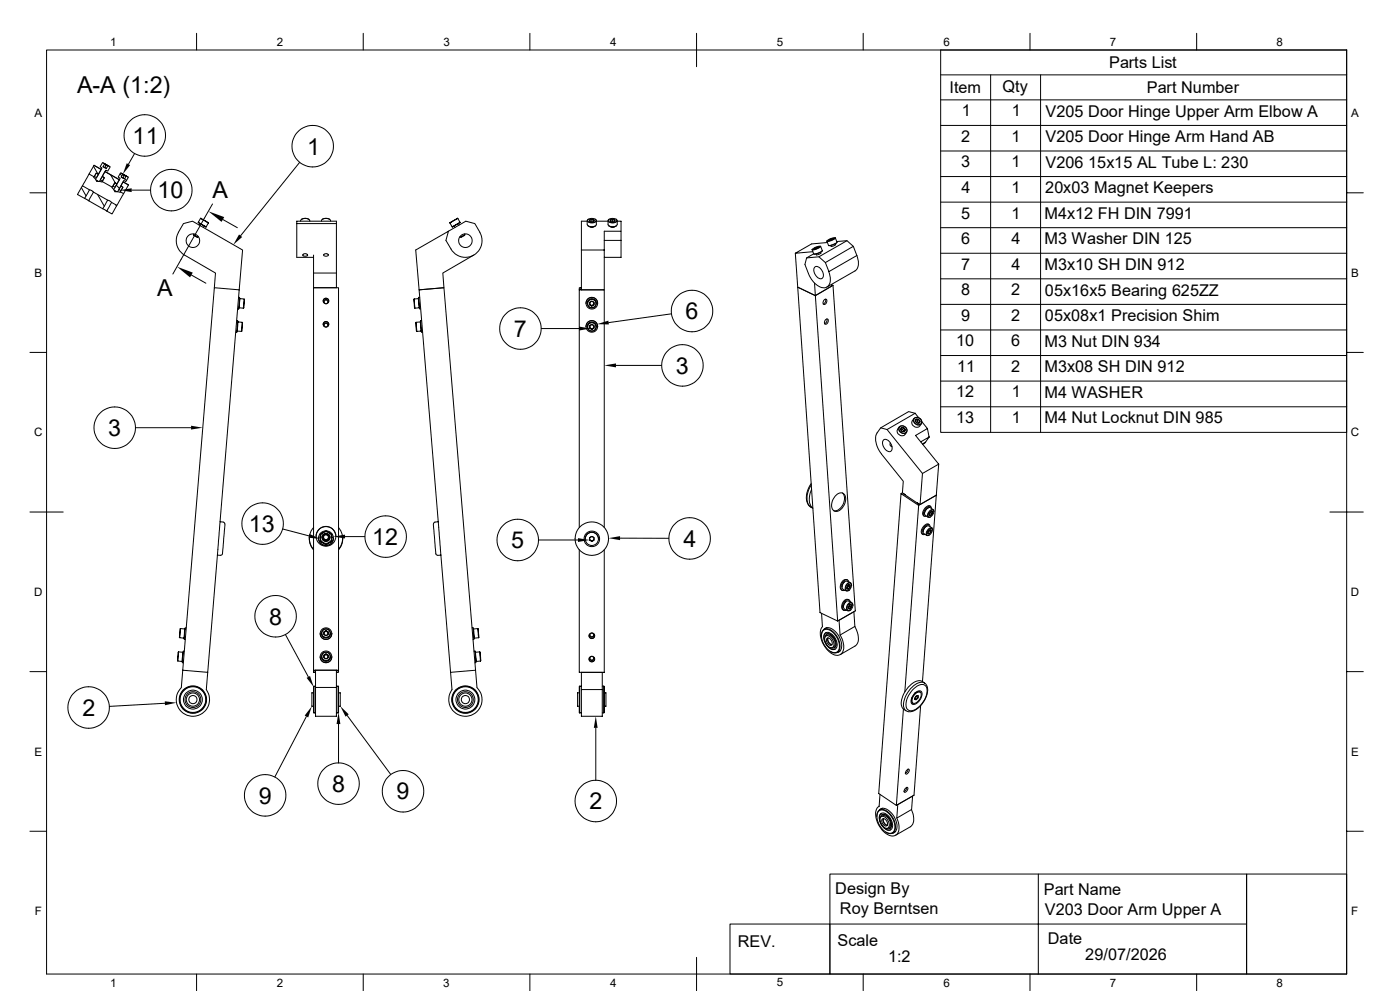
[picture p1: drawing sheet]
<svg xmlns="http://www.w3.org/2000/svg" width="420mm" height="297mm" viewBox="0 0 420 297" stroke-linecap="round" stroke-linejoin="round" font-family="sans-serif">
<g fill="none" stroke="#000" stroke-width=".3">
<path d="M14 15h390v276.9h-390zM59 10v5M109 10v5M159 10v5M209 10v10M259 10v5M309 10v5M359 10v5M404 15h-121.8v114.6h121.8M282.2 22.4h121.8M282.2 29.9h121.8M282.2 37.6h121.8"/>
<path d="M297.2 22.4v107.2M312.2 22.4v107.2M9 57.8h5M24.4 56.3l1.4 2.4M24.7 55.7l2.1 1.2-1.4 2.6-2.2-1.2zM25.4 59.5l1.2 .7M26.7 52.2l-2 3.5M26.8 56.9l1.2 .7M28 57.6l4.3 2.4-1.5 2.6-4.2-2.4zM28.1 49.9l1.3 2.3M28.2 53.2l.5 .6M28.2 49.6l2.2 1.2-.9 1.4-.6-.3-.7 1.1-1.5-.8z"/>
<path d="M28.2 49.6l2.2 1.2M28.2 53v.1M28.8 54l.2 .4M28.9 51.9l.6 .3-.6 1.1-.6-.4zM29.2 54.1l-.1 .3h.4M29.3 58.3l2 3.5M29.8 54.4h.9M30.7 52.9l.6 .4-.6 1-.6-.4zM30.7 48.8l.7 .3-.5 .9 1 .5 .4-.8 .7 .4-.7 1.2-.6-.3-1.9 3.4h-.2l-.9-.7 1.9-3.3-.5-.4zM30.8 48.8l2.2 1.2M31.3 49l1.2 .7M31.4 49.1l.5 .3"/>
<path d="M31.4 50.2l.5 .3M31.5 51.4l4.3 2.4M31.5 51.4l4.3 2.5-.7 1.2-.6-.4-.8 1.4-3.1-1.7 .7-1.1-.6-.4zM31.9 49.4l.4 .3M31.9 49.4l-.5 .8-.5-.2M32.3 60l1.2 .7M33.2 52.4l1.4 2.4-.4 .4M33.7 56.1l.5 .8M34.3 57.1l.2 .4M34.5 54.8l.6 .3-.6 1-.6-.3zM34.6 57.2l-.1 .2h.4M34.9 55.5l1 1"/>
<path d="M35.2 57.4l1 .1M36 52.2l.6 .5M36.2 51.9l.6 .3-.4 .8 1 .6 .4-.8 .7 .4-.7 1.2-.7-.3-1.8 3.3-.2 .1-1-.7 1.9-3.3-.5-.5zM36.2 55.8l.7 .3-.6 1-.7-.3zM36.3 51.9l2.1 1.2M36.8 52.1l1.1 .7M36.8 52.2l.5 .3M36.9 53.3l.5 .3M36.9 54.5l1.6 1-1.4 2.5-1-.5 .8-1.4-.7-.3zM37 54.5l1.6 .9M37.1 58l-2 3.6M37.3 52.5l.5 .3"/>
<path d="M37.3 52.5l-.4 .8-.5-.3M37.4 53.6l.6 .5M38.6 55.4l-.1 .1M39.5 57h5.6M40.3 46.1l-1.8 3.1M89.9 48.7l-17.7 22M282.2 45.3h121.8M282.2 52.9h121.8M404 57.8h5M26.6 60.1l.1 .1M30.8 62.6l1.2 .6M32.1 63.2l.1 .1"/>
<path d="M33.5 60.7l1.6 .9-1.5 2.5-1.6-.9zM34.7 61.3l.3 .5M53.5 69.6l1.5-2.6 2.7-.7 15.1 8.6-1 12M53.6 69.6a5 5 0 0 0 1.8 6.9l9.2 5.3-.3 4.4M58 70.3l1.4 .8M58.2 70.1l-.1 .4 1.3 .6M59.5 70.9l-.1 .2M59.5 66.6l2.3 1.4M59.9 67l-.2 .4M60.2 65.4l2.3 1.4M60.2 65.4l-.7 1.3 2.3 1.3M61.2 67.8l-.2 .4"/>
<path d="M61.3 67.8v.1M62.5 66.8l-.7 1.2M63.8 61.1l-11.9 21M66.8 65.8l4.4 2.4M89 67h11.9M90.2 66.1v.2M90.2 66.1a1.69 1.69 0 0 1 2.7 0v.2M90.5 65.7h-.1M90.6 65.7a2.16 2.16 0 0 1 2 0M90.9 76.2l.8-.2 .5 .2 .1 .3-.5 .3h-.7l-.3-.3zM92.6 65.7h.1M94.1 76.5v9.7h6.8v-19.9h-11.9v10.8h5.1"/>
<path d="M98.5 76.5a.74 .74 0 0 1-.7 .4 .74 .74 0 0 1-.7-.6l.9-.3 .6 .5M98.8 65.7a2.18 2.18 0 0 0-2.1 0M98.8 65.7h.1M99.1 66.1a1.69 1.69 0 0 0-2.7 0v.2M99.2 66.1v.2M134.5 69.3l5.2-3 2.8 .7 1.5 2.6M136.1 67.8h.1M136.3 67.8l.2 .4M137.3 65.4l-2.3 1.4M137.3 65.4l.7 1.2M137.6 67l.2 .4M138 66.6l-2.4 1.4"/>
<path d="M138 66.6l-2.2 1.4-.8-1.2M139.3 70.1l.1 .2M139.4 70.3l-1.3 .8M139.4 70.3v.2a1.07 1.07 0 0 1-1.4 .4M143.9 69.6a5 5 0 0 1-1.8 6.9 5 5 0 0 1-6.8-1.9l-1.5-2.5 .7-2.8-9.8 5.6 1 12 7.5-.7-.4-4.4 9.3-5.3M174.4 74.9h6.9M176.1 66.3h-1.7v20.6M176.1 66.1l.1 1.2a1.69 1.69 0 0 0 2.7 0v-1.2M176.4 67.7h.1M176.4 65.8a1.72 1.72 0 0 1 2.4 .3 1.59 1.59 0 0 1-2.5 0zM176.5 65.7h-.1M176.8 66a.87 .87 0 0 1 1.5 .2 .87 .87 0 0 1-1.5-.2z"/>
<path d="M176.9 67.9a1.03 1.03 0 0 0 1.3 0M176.9 66.3h.1M177.5 65.7v.8M177.5 65.7l-.3 .2a.25 .25 0 0 0-.3 0 .25 .25 0 0 0 0 .4M177.5 65.7l.3 .2a.25 .25 0 0 1 .4 0 .25 .25 0 0 1-.1 .4M178.6 65.7a.55 .55 0 0 1 .3 .7 .55 .55 0 0 1-.7 .3 1.53 1.53 0 0 1-2-.7l.2-.3M178.6 67.7a2.04 2.04 0 0 1-2.1 0M178.9 66.3h3.5M181.3 74.9v12h-6.9M181.3 72.1h5M182.4 66.1v1.2a1.69 1.69 0 0 0 2.7 0M182.7 67.7h.1"/>
<path d="M182.7 65.8a1.72 1.72 0 0 1 2.3 .3 1.59 1.59 0 0 1-2.5 0zM182.7 65.7a.55 .55 0 0 0-.2 .7 .55 .55 0 0 0 .6 .3 1.53 1.53 0 0 0 2-.7l-.2-.3M182.8 67.7a2.16 2.16 0 0 0 2 0M183 66a.87 .87 0 0 1 1.5 .2 .87 .87 0 0 1-1.5-.2zM183.1 67.9a1.03 1.03 0 0 0 1.3 0M183.8 65.7v.8M183.8 65.7l-.3 .2a.24 .24 0 0 0-.3 0 .24 .24 0 0 0 0 .4M183.8 65.7l.3 .2a.25 .25 0 0 1 .3 0 .25 .25 0 0 1 0 .4M184.9 65.7h.1M184.9 67.7h.1M185.2 66.3h1.1v3M185.2 66.1v1.2"/>
<path d="M186.3 72.1v5h-5M186.3 72.1v-2.8h-5v5.6M238.6 75.9l.7 10.2 5.3 2.5-.3-3.8M243.6 74.8l.5 1.3-2.1 1.2-.5 1.9 1 2.8a6 6 0 0 0 4.9 4.3 2.62 2.62 0 0 0 1.6-3.7l-.4-1.2M243.7 74.7l.8-.5a1.38 1.38 0 0 1 1.6-.3l-.8 .5a1.38 1.38 0 0 1-1.6 .3zM243.8 75.4l-5.2 .5M244.2 74.5l1.4-.5-.5 .4zM244.5 74.4l-.2 .2M244.5 74.4v.2M244.8 76.2l.1 .2M245.1 74.1l-.6 .3M245.1 74.1l.1 .2"/>
<path d="M245.6 74.1h-.5M245.6 74.1h.1M246 73.8v.3l-.7 .4a1.76 1.76 0 0 1-1.7 .3l.1-.1M246.2 73.9l.5 1.2-.2 .2-1.6 .8h-.8M246.2 75.6l.1 .3M246.3 75.9l-1.4 .5M246.6 75.3l-1.1 .6-1.3 .3M246.7 75.2l-.1 .1M248.1 72.3l.4 1.2M248.1 72.1l.8-.5a1.38 1.38 0 0 1 1.6-.2l-.8 .5a1.38 1.38 0 0 1-1.6 .2zM248.1 72.1v.2M248.2 72.7l-4.7 .4-4.9 2.8"/>
<path d="M248.6 72l1.4-.5-.5 .3zM248.9 71.8l-.1 .3M248.9 71.8l.1 .3M249.2 73.6l.1 .2M249.6 71.6h.4M249.6 71.6l-.7 .2M249.6 71.6v.2M250.5 71.2v.3l-.7 .4a1.76 1.76 0 0 1-1.7 .4M250.6 71.3l.5 1.3-.1 .2-1.7 .7-.8 .1M250.6 73.1a.89 .89 0 0 1-1.1 .8l-.2-.1M251 72.4l3.1-.3 1.9 1.7 1 2.8M251.1 72.6l-1.2 .8-1.3 .2"/>
<path d="M254.1 72.1l-8.4 4.9-3.7 .3M256 73.8l-8.4 4.9M257 76.6l-8.3 4.8-1.1-2.7-1.9-1.7M257 76.6a4.4 4.4 0 0 1-.2 4.4l-8.7 5M282.2 60.6h121.8M282.2 68.2h121.8M282.2 75.9h121.8M57.4 82.4l4.4 2.5M71 96.1h.3l-.3 3.5h-.3M71.1 99.1l.1 .1M71.2 99.2l1.2 .1M71.4 96.5l1.4 .2-.4 2.6"/>
<path d="M71.4 96.5l-.2 2.7M71.4 96.5l-.1 .1M71.6 89.1h.3l-.3 3.4-.3 .1M71.6 92.1l.2 .1M71.8 86.9l-9.9 119.8a5 5 0 0 1-.8 6.9 5 5 0 0 1-7-.6 5 5 0 0 1 .3-6.9M71.8 86.9l-7.5-.7-9.5 114.7M71.8 92.2l1.2 .2M72 89.5l1.4 .2-.4 2.7M72 89.5l-.2 2.7M72 89.5l-.2 .1M72.7 96.6l-.3 2.7M73.2 89.6l-.2 2.8"/>
<path d="M94.1 81.8h6.8M96.9 90.3a.85 .85 0 0 1 .9-.9 .85 .85 0 0 1 .8 .9M96.9 97.2a.85 .85 0 0 1 .9-.8 .85 .85 0 0 1 .8 .8M97.1 97.5v.1M97.1 90.5v.1M98.5 90.6v.1a.71 .71 0 0 0-.7-1 .71 .71 0 0 0-.7 1M98.5 97.5v.2a.71 .71 0 0 0-.7-1 .71 .71 0 0 0-.7 1M98.6 90.5v.1M98.6 97.5h.1M124.2 89.6l.1 2.6h1.4M124.2 89.6l.3 2.8M124.8 96.6l.1 2.6h1.4"/>
<path d="M124.8 96.6l.3 2.7M125.5 89.5l.2 2.7M125.5 89.5l-1.3 .1M125.5 89.5l.1 .1M125.9 92.1l-.2 .1M125.9 89.1h-.3l.3 3.4 .3 .1M126.1 96.5l.2 2.7M126.1 96.5l-1.3 .1M126.1 96.5l.1 .1M126.4 99.1l-.1 .1M126.5 96.1h-.3l.2 3.5h.3M162.4 98.5h11.3"/>
<path d="M173.8 86.9h7.5v71.2M173.8 86.9v71.2M174.4 86.8v-.5l-.6-.1v.7M175.8 90.9a1.76 1.76 0 0 1 1.7-1.8 1.76 1.76 0 0 1 1.8 1.8M175.8 97.8h.1M176.1 91a1.38 1.38 0 0 1 1.4-1.5 1.38 1.38 0 0 1 1.4 1.5M176.1 98a1.38 1.38 0 0 1 1.4-1.5 1.38 1.38 0 0 1 1.4 1.5M176.9 91.4l.6 .3M176.9 90.6l.6-.3 .6 .3v.8l-.6 .3M176.9 98.3l.6 .4M176.9 97.6l.6-.4 .6 .4v.7l-.6 .4M176.9 90.6v.7"/>
<path d="M176.9 90.6a.71 .71 0 0 1 1.2 0 .71 .71 0 0 1-.6 1.1M176.9 91.3l.6 .4M176.9 97.6v.7M176.9 97.6a.71 .71 0 0 1 1.2 0 .71 .71 0 0 1-.6 1M176.9 98.3l.6 .3M176.9 90.6v.8M177.1 90.6a.58 .58 0 0 0 .1 .8 .58 .58 0 0 0 .7 0 .58 .58 0 0 0 .1-.8M177.1 97.6a.58 .58 0 0 0 .1 .8 .58 .58 0 0 0 .7 0 .58 .58 0 0 0 .1-.8M177.5 90.3h.1M177.5 97.3h.1M178.1 91.3l-.6 .4M178.1 98.3l-.6 .3"/>
<path d="M179.3 97.8a1.76 1.76 0 0 0-1.7-1.7 1.76 1.76 0 0 0-1.8 1.7M201.4 94.1l-18.8 2.6M239.3 86.1l5.3 2.5 4.9-2.8-.1-.5 .5 .2 6.7 97.6-5.3 3-5.3-2.5zM244.5 80a2.02 2.02 0 0 1 2.4 1.9 1.09 1.09 0 0 1-.3 1.5 1.09 1.09 0 0 1-1.5-.4 2.35 2.35 0 0 1-.6-3zM247.3 89.8l.2-.1a.65 .65 0 0 1 .6 .5 .65 .65 0 0 1-.3 .7 .55 .55 0 0 1-.8 .2 .55 .55 0 0 1 0-.8zM247.7 89.7a1.14 1.14 0 0 1-.7 1.4M247.7 95.8l.2-.2a.65 .65 0 0 1 .7 .5 .65 .65 0 0 1-.4 .8 .55 .55 0 0 1-.8 .2 .55 .55 0 0 1 0-.9zM248 95.6a1.14 1.14 0 0 1-.6 1.4M249.9 85.5l-5.3 3.1 6.7 97.5M282.2 83.6h121.8M282.2 91.2h121.8M282.2 98.9h121.8"/>
<path d="M9 105.6h5M184.8 109.5h13.7M282.2 106.6h121.8M282.2 114.2h121.8M404 105.6h5M40.6 128.2h16.7M265.1 131.8a2.02 2.02 0 0 1 2.4 1.9 1.09 1.09 0 0 1-.3 1.6 1.09 1.09 0 0 1-1.5-.5 2.35 2.35 0 0 1-.6-3zM267.1 132.8l-.1 .5 .6 .6M269.3 128.7a1.38 1.38 0 0 0 .5 1.6 1.38 1.38 0 0 0 1.7-.1l.5-.7M269.7 128l-.5 .7M269.8 128a1.22 1.22 0 0 1 1.8 0 1.22 1.22 0 0 1-.1 1.8 1.34 1.34 0 0 1-1.4-.4 1.34 1.34 0 0 1-.3-1.4zM269.9 127.8a1.38 1.38 0 0 1 1.7 .2 1.38 1.38 0 0 1 .2 1.8 1.38 1.38 0 0 1-1.7-.3 1.38 1.38 0 0 1-.2-1.7z"/>
<path d="M270.2 128.7h.6l.3 .6M270.3 128.3a.75 .75 0 0 1 1 0 .75 .75 0 0 1 .1 1 .85 .85 0 0 1-1.1-1zM271.1 128.2l-.3 .1a.51 .51 0 0 0-.6 .4 .51 .51 0 0 0 .5 .6h.6l.2-.5M271.1 128.2l.4 .6M271.1 128.2l-.3 .5M271.5 128.8l-.3 .4M274.2 125.4a1.51 1.51 0 0 0-.5 1.9 1.47 1.47 0 0 0 1.4 .8 1.47 1.47 0 0 0 1.3-1.1M274.2 125.5a1.22 1.22 0 0 1 1.8-.1 1.22 1.22 0 0 1-.1 1.9 1.34 1.34 0 0 1-1.4-.4 1.34 1.34 0 0 1-.3-1.4zM274.4 125.3a1.38 1.38 0 0 1 1.7 .2 1.38 1.38 0 0 1 .1 1.7 1.38 1.38 0 0 1-1.7-.2 1.38 1.38 0 0 1-.1-1.7zM274.5 123.9l-1.9-.5-8.4 4.8M274.5 123.9l1 1.2M274.5 123.9l-8.4 4.8"/>
<path d="M274.6 126.2h.6l.4 .6M274.7 125.8a.75 .75 0 0 1 1 0 .75 .75 0 0 1 .1 1 .85 .85 0 0 1-1.1-1zM275.5 125.7l-.3 .5M275.5 125.7h-.3a.33 .33 0 0 0-.4 0 .33 .33 0 0 0-.1 .4l.5 .7h.5l.3-.6M275.5 125.7l.5 .5M276 126.2l-.4 .5M276.6 126.4l1.6 2M277.7 132.5l-1 .6M277.7 132.5l-.9 .7M278.7 131l-.5-2.6-3.5 2.1 6.9 8.6M278.7 131l-2.5 1.4M278.7 131l-1 1.5"/>
<path d="M281.6 139.1l-.7 9.3-4.9 2.8M281.6 139.1l-4.9 2.8M282.2 121.9h121.8M9 153.5h10M66 156.4l1 .1M67 156.5l.4 .5M67.5 157l-.7 9-.6 .4h-1M84.8 158.5l7.9 2.1M94.1 158.1a4.8 4.8 0 0 0 0 6.5M96.8 159.7l-.7 .4M97.8 159.1l-.7 .4M97.8 159.1h.1"/>
<path d="M97.8 159.1l.7 .4M98.8 159.7a.91 .91 0 0 1 .8 1.4M101.6 158.1a4.9 4.9 0 0 1 0 6.5M130 157l.7 9M130.5 156.5l-.5 .5M131.4 156.4l-.9 .1M243.3 144.9l-1.2 2.7-.2 1.8 .6 2 1.3 .9M243.4 145.3a5.6 5.6 0 0 0-.6 6.3l.7 .5M243.5 146.7a4.7 4.7 0 0 0 .3 5.6M250.8 148.4a1.6 1.6 0 0 1 2.1-.6 1.6 1.6 0 0 1 .8 2 3.5 3.5 0 0 1-3.3 3.4 2.7 2.7 0 0 1-.2-4zM252.7 147.7a3.6 3.6 0 0 1-1.6 5.3l-1 .1M270.7 147.7l-.4 .3"/>
<path d="M270.7 147.7l.8 .6M270.7 147.7l.3-3.5-6.6-8.2a6.1 6.1 0 0 1-1.3-6.3l1.1-1.5 1.9 .5 10.6 13.2-.7 9.3-.8-.4M271.1 147.9l4.6 3.1M271.4 148.1v.1M275.6 151.5l-5.3-3.5-6.7 89.8 5.3 3.6 5.3-3.1 2-26.8M275.6 151.5l5.3-3.1-4.2 55.9M275.6 151.5l-4.2 55.8M276.9 159.3v.1M277 154.6l.2 .1M278 157.7a2.14 2.14 0 0 0-1.1 1.6M278.1 157.6h-.1M278.3 159.7l.1 .2"/>
<path d="M278.3 159.7l.5 .3M278.4 159.9l.4 .1M278.4 160h.4M278.4 152.2a2.29 2.29 0 0 0-1.1 1.7M278.5 152.1l-.1 .1M278.7 159l-.3 .4M278.7 158.6a.55 .55 0 0 1 .8-.2 .55 .55 0 0 1 .2 .8 1.25 1.25 0 0 1-1.7 1.1v-.7zM278.8 157.2a1.79 1.79 0 0 0-2.3 1.5l-.1 .6 .2 .7M278.8 159l-.4 .5M278.8 159.1l.5 .3M278.8 154.5v-.3l.4 .3M278.8 154.5h.4"/>
<path d="M278.9 158.9l-.5 .5v.6M278.9 158.9h.4M278.9 158.8l.4 .1M279 157.9a.76 .76 0 0 0-.6-.8 .76 .76 0 0 0-.9 .5 1.69 1.69 0 0 0-.5 2.6l.5-.1M279.1 153.5l-.3 .5M279.1 153.1a.55 .55 0 0 1 .8-.2 .55 .55 0 0 1 .2 .8 1.25 1.25 0 0 1-1.6 1.1v-.7zM279.1 153.6l.6 .4M279.2 151.8a1.79 1.79 0 0 0-2.3 1.4l-.1 .7 .2 .6M279.2 153.5l-.4 .5M279.3 159.5l-.5 .5M279.3 158.9v.5l-.5 .6M279.3 158.9v.6"/>
<path d="M279.4 153.3l.3 .1v.6l-.5 .5M279.4 152.4a.76 .76 0 0 0-.6-.7 .76 .76 0 0 0-.8 .5 1.69 1.69 0 0 0-.6 2.6l.5-.1M279.6 158.2l-1-.6a1.69 1.69 0 0 0-1.5 2.3l.9 .6M279.7 154v-.2a.36 .36 0 0 0-.2-.5 .36 .36 0 0 0-.4 .3l-.3 .9M279.7 154l-.5 .5M279.8 158.8a.61 .61 0 0 0-.4-.7 .61 .61 0 0 0-.8 .4 1.42 1.42 0 0 0-.4 2h.4M280 152.7l-.9-.6a1.69 1.69 0 0 0-1.6 2.3l.9 .6M280.2 153.3a.6 .6 0 0 0-.5-.6 .6 .6 0 0 0-.7 .3 1.42 1.42 0 0 0-.4 2.1l.5-.1M398.9 153.5h10.1M92.8 161.4l.2 1.6 1.1 1.8M94.8 160.8a2.96 2.96 0 0 1 3-3 2.96 2.96 0 0 1 3 3M95.5 161.3h.1"/>
<path d="M95.5 161.3a2.24 2.24 0 0 0 2.3 2.2 2.24 2.24 0 0 0 2.2-2.2M96.1 161.1l.2 .9 .6 .6M96.1 162.1l.8 .5M96.1 161.1v1M96.1 160.1v1M96.1 162.3h.1M96.1 161.1l.3-1 1.1-.7h.8l.6 .4 .5 .6 .2 .7M96.1 162.1v.2M96.1 160.1h.1M96.1 162.3l1.7 1M96.6 161.1a1.23 1.23 0 0 1 1.2-1.2 1.23 1.23 0 0 1 1.2 1.2M96.8 161l.2 .7 .6 .4 .7-.2 .5-.9"/>
<path d="M96.8 161l.3 .8 .6 .3 .7-.2 .4-.8M96.8 161h.1M96.8 161.1h.1M96.9 162.6l.9 .3 .9-.3M96.9 162.6l.9 .5M97.8 163.1h.1M97.8 163.3h.1M97.9 160.1h-.6l-.4 .5-.1 .6 .3 .5 .5 .3h.6l.4-.3 .2-.7M98.3 160.4l-.6-.2 .7 .2 .4 .6M98.3 160.4l.3 .4-.2 .8-.5 .3-.6-.1-.4-.6v-.5l.4-.5 .6-.1a.85 .85 0 0 1 .9 .9M98.7 162.6l-.9 .5M98.8 161l-.2 .7-.8 .4-.7-.3-.3-.7"/>
<path d="M98.8 161l-.1 .6-.7 .5-.8-.2-.4-.8M98.8 161.1l-.2 .6-.6 .4-.8-.2-.4-.8M98.8 161h.1M98.8 161.1h.1M99.5 161.1l-.2 .9-.6 .6M99.6 162.1l-.9 .5M99.6 161.1v1M99.6 162.1v.2l-1.8 1M99.6 161.1h.1M100.1 161.3h.1M102.8 161.4l-.2 1.6-1 1.8M103.5 160.8h5.9"/>
<path d="M130.8 166l.5 .4h1M161.6 161.8h11.8M172.5 161.4l.3 1.8 .9 1.4 1.5 1.3 1.7 .5 2.1-.2 1.4-.7 1.4-1.4 .6-1.4a5 5 0 0 0-4.2-6.2 5 5 0 0 0-5.6 4.9M173.8 164.8v36.7h7.5v-36.7M175.5 161.5a2.01 2.01 0 0 1 2-2 2.01 2.01 0 0 1 2 2M176.9 161.8l.6 .4M176.9 161.8l.6 .3 .6-.3M177.5 160.8a.68 .68 0 0 1 .8 .7 .68 .68 0 0 1-.8 .7M177.5 160.8a.68 .68 0 0 0-.6 1M177.5 160.8l.6 .3v.7l-.6 .4M177.5 160.8l-.6 .3v.7M177.5 162.1v.1"/>
<path d="M179.5 161.5h.1M186 161.3h14.6M252.6 176.9l.2 .1M253.3 174.4l-.6 .9-.1 .6M254.1 176.1l.4-.8v.4l-.4 .6 .5 .2M254.2 175a.73 .73 0 0 1 1.1-.1 .73 .73 0 0 1 .1 1 .96 .96 0 0 1-.6 1 .96 .96 0 0 1-1.1-.2v-.8zM254.3 173.8a1.92 1.92 0 0 0-2.1 2.7l.3 .4M254.5 175.3l-.2 .2a.58 .58 0 0 0-.3 .6 .58 .58 0 0 0 .5 .5l.5-.7M254.5 175.3h.5M254.5 175.3l-.1 .1M254.5 175.7l.5 .3M254.7 174.5a.92 .92 0 0 0-.8-.7 .92 .92 0 0 0-1 .5 1.6 1.6 0 0 0 .1 2.7l.5-.1"/>
<path d="M254.7 179.7a1.92 1.92 0 0 0-2.1 2.8l.6 .4M255 175.3v.6M255 175.3v.7M255 176l-.2 .2a.34 .34 0 0 1-.2 .3 .34 .34 0 0 1-.4-.1l-.2-.3M255.1 174.6l-.9-.4a1.52 1.52 0 0 0-1.4 .9 1.52 1.52 0 0 0 .2 1.6l.9 .4M255.5 175.5a.8 .8 0 0 0-.6-.9 .8 .8 0 0 0-1 .6 1.1 1.1 0 0 0-.4 1.1 1.1 1.1 0 0 0 .8 .8l.5-.2M276.6 160l.2 .1M278.6 160.5h.1M53.6 195.4l-.3 2.6 1.3 .2M53.6 195.4l-.3 2.7M53.6 195.4l1.3 .1M54.1 188.4l-.3 2.6 1.4 .3"/>
<path d="M54.1 188.4l-.2 2.7M54.1 188.4l1.3 .1M54.7 198.1l-.1 .1M54.9 195.5l-.3 2.7M54.9 195.5v.1M55.3 195.2l-.3-.1-.2 2.3-.1 1.2h.3M55.3 191.1l-.1 .2M55.4 188.5l-.2 2.8M55.4 188.5l.1 .1M55.9 188.2h-.4l-.2 3.4h.3M85.6 190.2l6.9 12.7M96.1 189.9a1.74 1.74 0 0 0 1.7 1.7 1.74 1.74 0 0 0 1.7-1.7"/>
<path d="M96.1 196.9a1.74 1.74 0 0 0 1.7 1.7 1.74 1.74 0 0 0 1.7-1.7M96.1 189.9h.1M96.1 196.8v.1M96.4 189.8a1.36 1.36 0 0 0 1.3 1.4 1.36 1.36 0 0 0 1.4-1.3M96.4 196.8a1.36 1.36 0 0 0 1.3 1.4 1.36 1.36 0 0 0 1.4-1.3M97.5 189.3l-.3 .4 .1 .5M97.5 189.3h.6M97.5 189.3l-.3 .2M97.7 190.4h.2M97.7 197.4h.2M97.8 189.1a.68 .68 0 0 1 .6 1M97.8 189.1a.71 .71 0 0 0-.6 1.1 .71 .71 0 0 0 1.2-.1"/>
<path d="M97.8 189.1l.6 .3v.7M97.8 189.1l.3 .2M97.8 189.1l-.6 .3v.7l.6 .4 .6-.4M97.8 196l.6 .4M97.8 196l.3 .3M97.8 196l-.6 .4v.7l.5 .3 .7-.3M97.8 189.1l-.3 .2M97.8 196.1l-.6 .3M98.1 189.3l.3 .4-.1 .5M98.1 196.3a.58 .58 0 0 0-.7 .1 .58 .58 0 0 0-.1 .7M98.1 196.3l.3 .3-.1 .5M98.1 189.3l.3 .2"/>
<path d="M98.1 196.3l.3 .1M98.4 196.4v.7M98.4 196.4a.72 .72 0 0 0-1.1-.2 .72 .72 0 0 0 0 1.1 .72 .72 0 0 0 1.1-.2M99.2 189.8v.1M99.2 196.8h.1M99.6 189.9h.1M99.6 196.8v.1M141.6 188.2h.3l.3 3.4h-.3M142.1 188.5h1.4l.1 2.6M142.1 188.5l.2 2.8M142.1 188.5l-.2 .1M142.2 191.1l.1 .2"/>
<path d="M142.2 195.2l.3-.1 .2 2.3 .1 1.2h-.3M142.6 195.5l1.3-.1 .2 .1v2.6M142.6 195.5l.3 2.7M142.6 195.5l-.1 .1M142.7 198.1l.2 .1M143.3 188.4l.3 2.7M143.6 191.1l-1.3 .2M143.9 195.4l.2 2.7M144.1 198.1l-1.2 .1M176.7 190.5a.85 .85 0 0 0 .8 .8 .85 .85 0 0 0 .9-.8M176.7 197.5a.85 .85 0 0 0 .8 .8 .85 .85 0 0 0 .9-.8M176.8 190.2v.1"/>
<path d="M176.8 197.2v.1M176.8 190.1v.1M176.9 190.1a.71 .71 0 0 0 .6 .9 .71 .71 0 0 0 .7-.9M178.2 197.1a.71 .71 0 0 1-.7 .9 .71 .71 0 0 1-.6-.9l-.1 .1M178.3 190.1v.2M178.3 197.1v.2M246.4 190.4v.1M246.4 190.5a1.79 1.79 0 0 1 1.1-2 1.79 1.79 0 0 1 2.1 .6 5.4 5.4 0 0 1 2.1 5.9 1.76 1.76 0 0 1-2.6 .3M246.5 183.9l.3 3.9a5 5 0 0 0 .5 5.7 4.7 4.7 0 0 0 4.4 2.8 3.1 3.1 0 0 0 1.2-4.1l-.8-1.9M246.9 189a2.74 2.74 0 0 1 3.8 1.5 4.2 4.2 0 0 1 .6 4.7 2.74 2.74 0 0 1-3.7-1.5 4.2 4.2 0 0 1-.7-4.7zM247.1 188.7a1.96 1.96 0 0 1 3 .1 5.6 5.6 0 0 1 2.1 6l-.5 .6-.7 .2M247.4 189.9a1.6 1.6 0 0 1 2.5 .6 3.2 3.2 0 0 1 .8 4 2.07 2.07 0 0 1-2.7-1.1 3.4 3.4 0 0 1-.6-3.5z"/>
<path d="M247.5 191a1.07 1.07 0 0 1 .8-1.1 1.07 1.07 0 0 1 1.2 .5 2.87 2.87 0 0 1 .9 3.7h-1.1M247.6 190.8a1.67 1.67 0 0 1 2.4 1.4 1.09 1.09 0 0 1 .2 1.3 1.09 1.09 0 0 1-1.2 .5 2.66 2.66 0 0 1-1.4-3.2zM247.7 189.6a3.3 3.3 0 0 0 1.3 4.7l.7 .3 .9-.1M247.9 190a2.66 2.66 0 0 1 2.9 3l-.4 1.1M248 191.4a1.29 1.29 0 0 1 1.4 .3 1.29 1.29 0 0 1 .2 1.4 .82 .82 0 0 1-.8 .3 .82 .82 0 0 1-.6-.7l-.3-.9zM248.1 188.1l-.9 .5M248.1 190.4l-.3 .2M248.2 190.4a2.43 2.43 0 0 1 2.1 3.3l-.5 .4M249.6 193.2a1.72 1.72 0 0 1-1.2-2 1.57 1.57 0 0 0 1.2 2.1M250.4 194.1l-.1 .1M251.7 185.9l4.5-2.6 .3 4.4-4.5 2.6zM252.1 195l-.9 .5"/>
<path d="M253.7 180.4l-.7 1.3M253.7 180.3v.1M254.6 181a.73 .73 0 0 1 1.1-.1 .73 .73 0 0 1 .1 1 .96 .96 0 0 1-.6 .9 .96 .96 0 0 1-1-.1v-.9zM254.8 181.3l.3-.1a.31 .31 0 0 1 .3 .2 .31 .31 0 0 1 0 .3v.2M254.9 181.4l-.4 .7M254.9 181.3v.1M254.9 181.3v.4l-.4 .5 .5 .3M254.9 181.3a.45 .45 0 0 1 .6 .2 .45 .45 0 0 1-.1 .6l-.4 .4M254.9 181.3l-.2 .2a.58 .58 0 0 0-.3 .6 .58 .58 0 0 0 .5 .4h.1M254.9 181.7l.5 .2M255.1 180.4a.92 .92 0 0 0-.8-.7 .92 .92 0 0 0-.9 .6 1.6 1.6 0 0 0 0 2.7l.5-.1M255.4 181.9l-.5 .5a.29 .29 0 0 1-.4 0 .29 .29 0 0 1 0-.4"/>
<path d="M255.5 180.6l-.9-.5a1.52 1.52 0 0 0-1.4 .9 1.52 1.52 0 0 0 .2 1.6l.9 .4M255.9 181.4a.79 .79 0 0 0-.7-.9 .79 .79 0 0 0-.9 .6 1.1 1.1 0 0 0-.4 1.1 1.1 1.1 0 0 0 .8 .9l.5-.3M256.5 187.8a5.5 5.5 0 0 1 .5 5.3l-4.9 3.1M9 201.3h5M49.5 210.8l-16.7 .9M54.8 200.9l-.4 5.1M54.8 200.9l7.5 .6M91.9 214.8l-9.4 18M94.1 200.9v-114.7h7.5v114.7M94.1 207.6h-.5v4.1h.5M94.2 205.7v8M94.2 213.7h.5"/>
<path d="M94.7 200.9v.6M94.7 201.5h-.6v-.6h7.5v.6h-.7M94.7 205.7l-.6 .1 .1 7.9M94.7 200.9h6.2v13.8h-6.2zM94.7 206h6.2M100.9 200.9v.6M100.9 213.7h.5M100.9 205.7h.5M101.4 205.7v8M101.6 217v11.6M101.6 207.6h.5v4.1h-.5M104.1 214.4l13.1 17.7"/>
<path d="M135.2 201.5l7.5-.6-9.5-114.7-7.5 .7 9.9 119.8a5 5 0 0 0 .8 6.9 5 5 0 0 0 6.9-.6 5 5 0 0 0-.2-6.9M142.7 200.9l.4 5.1M173.8 207.6h-.5v4.1h.5M173.9 205.7v8M173.9 213.7h.5M173.9 205.7h.5M174.4 201.5v13.2h6.3v-8M174.4 206.7h6.3M178.7 218.1v15.7M180.7 205.7h.4M180.7 201.5v5.2M181.1 205.7v8"/>
<path d="M181.1 205.7l.2 7.8-.6 .2M181.3 207.6h.5v4.1h-.5M271 212.5l-2.1 28.9M273.5 209.4v.1M273.5 209.3v.7M273.8 206.7a3.4 3.4 0 0 1 3.5-1.4 2.67 2.67 0 0 1 .5 3.4 6.1 6.1 0 0 1-4.8 4.3 2.07 2.07 0 0 1-1.1-2.9l.7-1.8zM274.2 208a1.41 1.41 0 0 1 2.4-.4 3.3 3.3 0 0 1-2.7 3.5 1.52 1.52 0 0 1-.2-2.3zM274.4 208.2a1.09 1.09 0 0 1 .9-.9 1.09 1.09 0 0 1 1.1 .6 2.63 2.63 0 0 1-2.5 2.8 1.91 1.91 0 0 1 .5-2.5zM274.4 209.4l.1 .2M274.4 209.3l.5 .4M274.5 209.6l.4 .1M274.5 209v.6"/>
<path d="M274.6 207.6h.1M274.6 207.6l.1 .1M274.8 208.7l-.3 .3M274.8 208.7l.6 .4M275 208.5l.4 .1M275.2 207.4l-.7 .3M275.4 209.1l-.5 .6M275.4 209.1a.69 .69 0 0 1-.9 .5M275.4 208.5v.6M275.4 208.5a.69 .69 0 0 0-.9 .5M275.4 208.6v.5M276 207.4h.1"/>
<path d="M276 207.4a2.47 2.47 0 0 0-2.5 2.7l.3 .6M276.7 204.2l.7 .5M276.7 204.3a3.7 3.7 0 0 0-4.2 1.6 6.5 6.5 0 0 0-1.9 6.1l1.4 1.1 1.2 .2 1.3-.4 1.6-1.4 1.3-1.6 .9-2.5-.2-1.7-.7-1M277.4 204.7a3.7 3.7 0 0 0-4.2 1.7 6.5 6.5 0 0 0-1.9 6.1l.5 .5M404 201.3h5M264 238.1l-.3 3.5M271.8 236.1l.3-.1a.87 .87 0 0 1 0 .9 .87 .87 0 0 1-.9 .4l.1-.6zM272 236l-.2 .7-.6 .5M272.2 230.7l.3-.2a.87 .87 0 0 1 .1 1 .87 .87 0 0 1-.9 .4v-.6zM272.4 230.5l-.2 .8-.6 .4M9 249.1h5M263 244.6v.1"/>
<path d="M263.1 244.6a1.79 1.79 0 0 1 1-2 1.79 1.79 0 0 1 2.2 .6 5.4 5.4 0 0 1 2.1 5.9l-.9 .7h-.8l-.8-.3M263.6 243.1a2.74 2.74 0 0 1 3.7 1.5 4.2 4.2 0 0 1 .7 4.8 2.74 2.74 0 0 1-3.8-1.5 4.2 4.2 0 0 1-.6-4.8zM263.7 241.6h.1M263.7 242.9a1.96 1.96 0 0 1 3 .1 5.6 5.6 0 0 1 2.1 5.9l-.5 .6-.7 .2M263.7 241.6a3.7 3.7 0 0 0-.5 4.8 5.6 5.6 0 0 0 5 4.1 2.63 2.63 0 0 0 1.4-3.5l-.6-1.8M264.1 245.1a1.07 1.07 0 0 1 .8-1 1.07 1.07 0 0 1 1.2 .5 2.87 2.87 0 0 1 .9 3.7l-1.1-.1M264.2 244.9a1.67 1.67 0 0 1 2.4 1.4 1.09 1.09 0 0 1 .2 1.3 1.09 1.09 0 0 1-1.2 .6 2.66 2.66 0 0 1-1.4-3.3zM264.2 243.9a2.07 2.07 0 0 1 2.7 1.1 3.1 3.1 0 0 1 .4 3.6 2.07 2.07 0 0 1-2.7-1.1 3.1 3.1 0 0 1-.4-3.6zM264.4 243.8a3.3 3.3 0 0 0 1.2 4.6l.7 .4 .9-.1M264.5 244.2a2.66 2.66 0 0 1 3 3l-.2 .7-.3 .4M264.6 245.5a1.29 1.29 0 0 1 1.4 .4 1.29 1.29 0 0 1 .2 1.3 .82 .82 0 0 1-.9 .3 .82 .82 0 0 1-.5-.7l-.3-.8zM264.7 242.2l-.9 .5"/>
<path d="M264.8 244.5l-.4 .2M264.8 244.5a2.43 2.43 0 0 1 2.2 3.3l-.6 .4M265.7 249.4l.1 .1M266.2 247.4a1.81 1.81 0 0 1-1.2-2.1 1.63 1.63 0 0 0 1.2 2.1M268.7 249.2l-.9 .5M269.3 241.1l4.5-2.5-.3 4-4.5 2.6zM273.1 247.8l-4.4 2.5M273.4 242.7a4.1 4.1 0 0 1-.3 5.1M404 249.1h5M219 276.9h30v15h-30zM249 262h125v29.9h-125zM249 276.9h125"/>
<path d="M311.5 262v29.9M374 262h30v29.9h-30zM59 291.9v5M109 291.9v5M159 291.9v5M209 286.9v10M259 291.9v5M309 291.9v5M359 291.9v5"/>
<circle cx="43.4" cy="40.6" r="6.2"/>
<circle cx="51.4" cy="57" r="6.2"/>
<circle cx="93.8" cy="43.8" r="6.2"/>
<circle cx="57.9" cy="72.1" r="2.04"/>
<circle cx="139.6" cy="72.1" r="2.04"/>
<circle cx="97.8" cy="90.2" r=".85"/>
<circle cx="97.8" cy="97.2" r=".85"/>
<circle cx="97.8" cy="90.5" r=".55"/>
<circle cx="97.8" cy="97.4" r=".55"/>
<circle cx="156.1" cy="98.5" r="6.2"/>
<circle cx="177.5" cy="98" r="1.36"/>
<circle cx="177.5" cy="91" r="1.36"/>
<circle cx="177.5" cy="97.8" r="1.74"/>
<circle cx="177.5" cy="90.9" r="1.74"/>
<circle cx="177.6" cy="91" r="1.22"/>
<circle cx="177.6" cy="98" r="1.22"/>
<circle cx="207.6" cy="93.2" r="6.2"/>
<circle cx="204.7" cy="109.5" r="6.2"/>
<circle cx="34.4" cy="128.2" r="6.2"/>
<circle cx="78.8" cy="156.9" r="6.2"/>
<circle cx="97.8" cy="160.7" r="2.97"/>
<circle cx="97.8" cy="161" r=".72"/>
<circle cx="97.8" cy="161.1" r="1.22"/>
<circle cx="97.8" cy="161.3" r="2.21"/>
<circle cx="115.7" cy="160.8" r="6.2"/>
<circle cx="155.3" cy="161.8" r="6.2"/>
<circle cx="177.5" cy="161.5" r="2.34"/>
<circle cx="177.6" cy="161.5" r="1.98"/>
<circle cx="206.9" cy="161.4" r="6.2"/>
<circle cx="82.7" cy="184.7" r="6.2"/>
<circle cx="97.8" cy="189.8" r="1.36"/>
<circle cx="97.8" cy="196.8" r="1.36"/>
<circle cx="97.8" cy="196.9" r="1.74"/>
<circle cx="97.8" cy="189.9" r="1.74"/>
<circle cx="97.8" cy="189.8" r="1.22"/>
<circle cx="97.8" cy="196.7" r="1.22"/>
<circle cx="177.5" cy="197.5" r=".85"/>
<circle cx="177.5" cy="190.5" r=".85"/>
<circle cx="177.6" cy="197.3" r=".55"/>
<circle cx="177.6" cy="190.3" r=".55"/>
<circle cx="26.6" cy="212" r="6.2"/>
<circle cx="57.9" cy="209.7" r="2.83"/>
<circle cx="57.9" cy="209.7" r="3.8"/>
<circle cx="57.9" cy="209.7" r="4"/>
<circle cx="57.9" cy="209.7" r="1.23"/>
<circle cx="57.9" cy="209.7" r="2.38"/>
<circle cx="57.9" cy="209.7" r="1.98"/>
<circle cx="57.9" cy="209.7" r="4.1"/>
<circle cx="139.6" cy="209.7" r="4.1"/>
<circle cx="139.6" cy="209.7" r="1.98"/>
<circle cx="139.6" cy="209.7" r="2.38"/>
<circle cx="139.6" cy="209.7" r="4"/>
<circle cx="139.6" cy="209.7" r="3.8"/>
<circle cx="139.6" cy="209.7" r="2.83"/>
<circle cx="139.6" cy="209.7" r="1.22"/>
<circle cx="79.6" cy="238.4" r="6.2"/>
<circle cx="101.6" cy="234.9" r="6.2"/>
<circle cx="120.9" cy="237.2" r="6.2"/>
<circle cx="178.7" cy="240.1" r="6.2"/>
</g>
<g fill="#000">
<path d="M38 48.9l1 .6-2.2 2.7zM36 57l3.5-.6v1.2zM62.5 63.3l4.8 1.8-.8 1.4zM71.7 70.3l.9 .7-2.6 2.4zM53.1 79.9l4.7 1.8-.8 1.4zM173.7 97.9l3.5 .6-3.5 .6zM179.1 97.2l3.4-1.1 .2 1.1zM181.3 109.5l3.5-.6v1.2zM57.3 127.6l3.5 .6-3.5 .5zM92.8 160l3.3 1.5-3.6-.3zM100 160.8l3.5-.6v1.2zM173.4 161.3l3.5 .5-3.5 .6z"/>
<path d="M182.5 161.3l3.5-.6v1.2zM49.4 210.2l3.6 .4-3.5 .8zM93.6 211.7l-1.1 3.3-1.1-.5zM92 203.2l1-.6 1.1 3.4zM101.6 213.5l.5 3.5h-1.1zM102.1 211.6l2.5 2.5-.9 .7zM178.7 214.6l.6 3.5h-1.2z"/>
</g>
<g font-size="7">
<text x="23.1" y="28">A-A (1:2)</text>
<text x="39.8" y="43.1">11</text>
<text x="92.1" y="46.3">1</text>
<text x="47.3" y="59.5">10</text>
<text x="63.8" y="59.4">A</text>
<text x="47.1" y="88.9">A</text>
<text x="205.7" y="95.7">6</text>
<text x="154.2" y="101">7</text>
<text x="202.8" y="112">3</text>
<text x="32.5" y="130.6">3</text>
<text x="74.7" y="159.4">13</text>
<text x="111.6" y="163.3">12</text>
<text x="153.4" y="164.3">5</text>
<text x="205.1" y="163.9">4</text>
<text x="80.7" y="187.2">8</text>
<text x="24.7" y="214.5">2</text>
<text x="99.6" y="237.4">8</text>
<text x="119" y="239.6">9</text>
<text x="77.6" y="240.8">9</text>
<text x="176.9" y="242.6">2</text>
</g>
<g font-size="4.9">
<text x="332.7" y="20.4">Parts List</text>
<text x="284.9" y="27.9">Item</text>
<text x="300.8" y="27.4">Qty</text>
<text x="344" y="27.9">Part Number</text>
<text x="288.5" y="34.8">1</text>
<text x="303.5" y="34.8">1</text>
<text x="313.6" y="34.9">V205 Door Hinge Upper Arm Elbow A</text>
<text x="288.4" y="42.5">2</text>
<text x="303.5" y="42.5">1</text>
<text x="313.6" y="42.6">V205 Door Hinge Arm Hand AB</text>
<text x="288.3" y="50.2">3</text>
<text x="303.5" y="50.2">1</text>
<text x="313.6" y="50.2">V206 15x15 AL Tube L: 230</text>
<text x="288.4" y="57.8">4</text>
<text x="303.5" y="57.8">1</text>
<text x="313.5" y="57.9">20x03 Magnet Keepers</text>
<text x="288.3" y="65.5">5</text>
<text x="303.5" y="65.5">1</text>
<text x="313.3" y="65.6">M4x12 FH DIN 7991</text>
<text x="288.3" y="73.2">6</text>
<text x="303.4" y="73.2">4</text>
<text x="313.3" y="73.2">M3 Washer DIN 125</text>
<text x="288.3" y="80.8">7</text>
<text x="303.4" y="80.8">4</text>
<text x="313.3" y="81">M3x10 SH DIN 912</text>
<text x="288.3" y="88.5">8</text>
<text x="303.4" y="88.5">2</text>
<text x="313.5" y="88.6">05x16x5 Bearing 625ZZ</text>
<text x="288.3" y="96.1">9</text>
<text x="303.4" y="96.1">2</text>
<text x="313.5" y="96.3">05x08x1 Precision Shim</text>
<text x="286.8" y="103.8">10</text>
<text x="303.3" y="103.8">6</text>
<text x="313.3" y="103.9">M3 Nut DIN 934</text>
<text x="287.1" y="111.5">11</text>
<text x="303.4" y="111.5">2</text>
<text x="313.3" y="111.6">M3x08 SH DIN 912</text>
<text x="286.8" y="119.1">12</text>
<text x="303.5" y="119.1">1</text>
<text x="313.3" y="119.3">M4 WASHER</text>
<text x="286.8" y="126.8">13</text>
<text x="303.5" y="126.8">1</text>
<text x="313.3" y="126.9">M4 Nut Locknut DIN 985</text>
<text x="250.6" y="268.1">Design By</text>
<text x="313.1" y="268.3">Part Name</text>
<text x="252" y="273.9">Roy Berntsen</text>
<text x="313.5" y="274.1">V203 Door Arm Upper A</text>
<text x="221.4" y="283.8">REV.</text>
<text x="251.2" y="283.6">Scale</text>
<text x="314.4" y="282.8">Date</text>
<text x="325.6" y="287.8">29/07/2026</text>
<text x="266.4" y="288.3">1:2</text>
</g>
<g font-size="3.5">
<text x="33" y="13.7">1</text>
<text x="83" y="13.7">2</text>
<text x="133" y="13.7">3</text>
<text x="183" y="13.7">4</text>
<text x="233" y="13.7">5</text>
<text x="283" y="13.7">6</text>
<text x="333" y="13.7">7</text>
<text x="383" y="13.7">8</text>
<text x="10.3" y="35.1">A</text>
<text x="405.3" y="35.1">A</text>
<text x="10.3" y="83">B</text>
<text x="405.3" y="83">B</text>
<text x="10.2" y="130.8">C</text>
<text x="405.2" y="130.8">C</text>
<text x="10.2" y="178.6">D</text>
<text x="405.2" y="178.6">D</text>
<text x="10.3" y="226.4">E</text>
<text x="405.3" y="226.4">E</text>
<text x="10.4" y="274.3">F</text>
<text x="405.4" y="274.3">F</text>
<text x="33" y="295.7">1</text>
<text x="83" y="295.7">2</text>
<text x="133" y="295.7">3</text>
<text x="183" y="295.7">4</text>
<text x="233" y="295.7">5</text>
<text x="283" y="295.7">6</text>
<text x="333" y="295.7">7</text>
<text x="383" y="295.7">8</text>
</g>
</svg>
